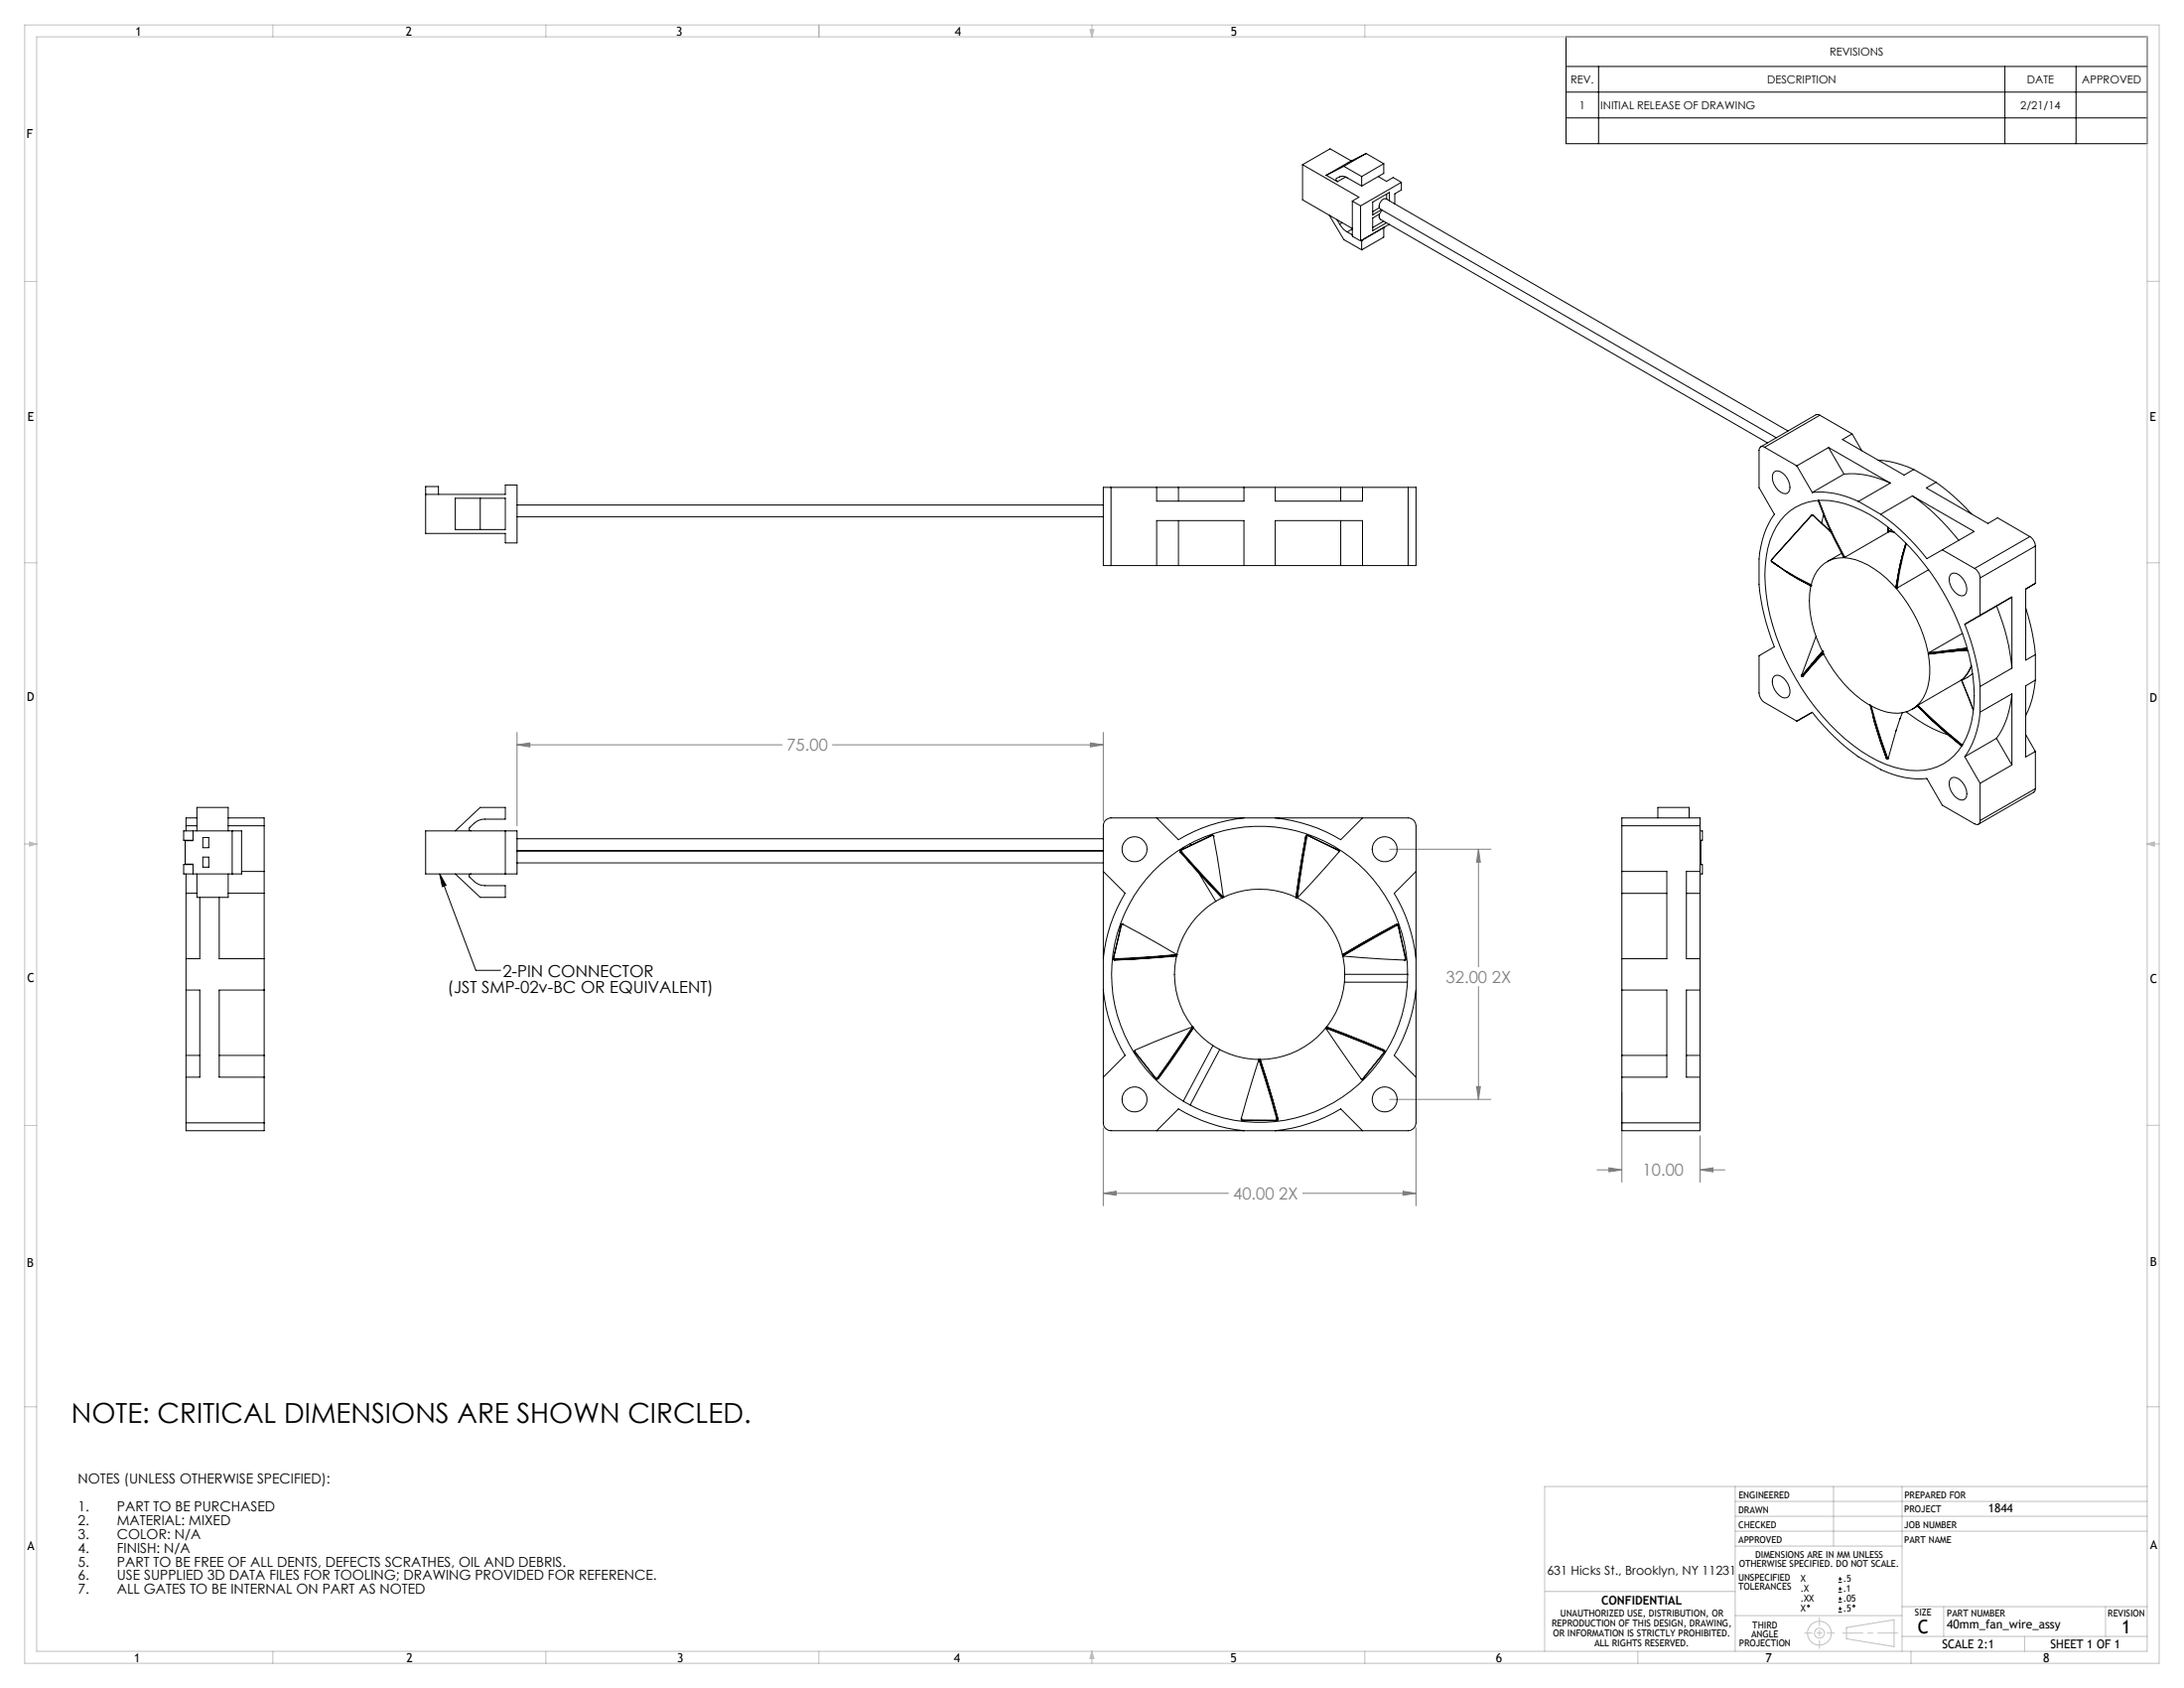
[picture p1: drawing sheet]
<svg xmlns="http://www.w3.org/2000/svg" width="559mm" height="432mm" viewBox="0 0 559 432" stroke-linecap="round" stroke-linejoin="round" font-family="sans-serif">
<g fill="none" stroke="#000" stroke-width=".25">
<path d="M400.7 9.4h148.7v27.4h-148.7zM400.7 17h148.7M409 17v19.8M513 17v19.8M531.2 17v19.8M400.7 30.2h148.7M400.7 23.6h148.7M112.5 223.6l1.6 2.8-.9 .4zM112.5 223.6l9.2 24.6h6.4M470.4 404.8h.9M470.4 403.9h.9M470.4 407.3h.9"/>
<path d="M470.4 406.4h.9M470.4 409.9h.9M470.4 409h.9M470.4 412.4h.9M470.4 411.5h.9M470.8 403.4v1M470.8 406v.9M470.8 408.5v.9M470.8 411.1v.9"/>
<circle cx="462.7" cy="410.8" r=".22"/>
<circle cx="474.3" cy="410.8" r=".22"/>
</g>
<g fill="none" stroke="#c0c0c0" stroke-width=".25">
<path d="M6.3 6.4h546.2v419.1h-546.2zM9.4 9.4h540v413h-540zM69.8 6.4v3M139.7 6.4v3M209.5 6.4v3M278.9 7.6h1l-.5 1.8zM279.1 7.6l.3 1.8M279.4 6.4v3M279.6 7.6l-.2 1.8M349.2 6.4v3M6.3 72h3.1M549.4 72h3.1"/>
<path d="M6.3 144h3.1M549.4 144h3.1M6.3 215.9h3.1M7.6 215.4l1.8 .5-1.8 .5zM7.6 215.7l1.8 .2M9.4 215.9l-1.8 .3M549.4 215.9h3.1M549.4 215.9l1.8 .3M549.4 215.9l1.8-.5v1.1zM551.2 215.7l-1.8 .2M6.3 287.9h3.1M549.4 287.9h3.1"/>
<path d="M6.3 359.9h3.1M549.4 359.9h3.1M444 384.1h105.4M444 387.9h105.4M444 380.3v42.1M444 395.5h42.7M444 391.7h105.4M469.1 380.3v15.2M486.7 380.3v42.1M549.4 380.3h-154.2v42.1M395.3 407.1h48.7M444 413.3h42.7"/>
<path d="M472.4 416.3l12.2-2v6.9l-12.2-2zM486.7 418.6h62.7M486.7 411h62.7M497.3 411v7.6M518 418.6v3.8M538.7 411v7.6M69.8 422.4v3.1M139.7 422.4v3.1M209.5 422.4v3.1M279.4 422.4v3.1M279.4 422.4l.5 1.8h-1zM279.4 422.4l.2 1.8"/>
<path d="M279.4 422.4l-.3 1.8M349.2 422.4v3.1M419.1 422.4v3.1M489 422.4v3.1"/>
<circle cx="465.5" cy="417.8" r="3"/>
<circle cx="465.5" cy="417.8" r="1.26"/>
</g>
<g fill="none" stroke="#808080" stroke-width=".25">
<path d="M132.3 190.5l3.3-.5v1.1zM132.3 187.4v23.9M132.3 190.5h67.8M213 190.5h69.3M279 190l3.3 .5-3.3 .6zM282.3 187.4v22.6M355.6 217.2h25.9M378.3 217.2l.5 3.4h-1zM378.3 217.2v30.1M378.3 252.4v28.8M377.8 278h1l-.5 3.2zM415 279.3v23.1"/>
<path d="M282.3 288.5v19.9M355.6 281.2h25.9M362.3 288.5v19.9M408.6 299.3h6.4M411.7 298.7l3.3 .6-3.3 .5zM435 299.3l3.3-.6v1.1zM435 290.5v11.9M435 299.3h6.3M282.3 305.3l3.3-.6v1.1zM282.3 305.3h32M333.3 305.3h29M359 304.7l3.3 .6-3.3 .5z"/>
</g>
<path d="M461.7 417.8h7.6" fill="none" stroke="#c0c0c0" stroke-width=".25" stroke-dasharray="15.2 1.3 1.3 1.3" stroke-dashoffset="13.3"/>
<path d="M465.5 413.8v7.9" fill="none" stroke="#c0c0c0" stroke-width=".25" stroke-dasharray="15.2 1.3 1.3 1.3" stroke-dashoffset="13.2"/>
<path d="M471.4 417.8h14.2" fill="none" stroke="#c0c0c0" stroke-width=".25" stroke-dasharray="15.2 1.3 1.3 1.3" stroke-dashoffset="10.1"/>
<path d="M112.5 223.6l1.6 2.8-.9 .4z" fill="#000"/>
<path d="M282.3 305.3l3.3-.6v1.1zM359 304.7l3.3 .6-3.3 .5zM132.3 190.5l3.3-.5v1.1zM279 190l3.3 .5-3.3 .6zM378.3 217.2l.5 3.4h-1zM377.8 278h1l-.5 3.2zM411.7 298.7l3.3 .6-3.3 .5zM435 299.3l3.3-.6v1.1z" fill="#808080"/>
<g fill="none" stroke="#000" stroke-width=".25">
<path d="M349.5 39.3l-4.5 2.3-5.7 3.2M349.5 39.3l-5.6 3.2M349.5 39.3l4.5 2.6M333.3 42.1l14.4 8.3-1.7 1M333.3 42.1v9l12.7 7.4M339.3 44.8l2.9 1.7M340.1 55.1l3.8 6.2 4.5 2.6M342.1 56.2l.7 1.1M342.2 46.5l-.3-.3v-.5l.9-.5a2 2 0 0 1 1.9 .3l3.7 2.1M342.8 57.3a5 5 0 0 0 1.9 2M343.4 57l-.6 .3M343.9 42.5l4.5 2.7"/>
<path d="M343.9 42.5l-4.6 2.3M344.3 45.3l-2.1 1.2M344.7 59.3l1.3 .8M345.8 41.2l-5.5-3.1-7 4M346 51.4l2.1 1.3M346 51.4v9l2.1 1.2M346 58.6l-1.3 .7M348.1 52.7v8.9M348.4 45.2v2.4M352.6 45.2l2.2 1.2 1.6-1 2.2 1.2M352.9 53.2l-1.7 1M353 54.8l-1.8 1v3.2l3.5-2"/>
<path d="M353.6 53.8l-.1 .1a1.67 1.67 0 0 0-.3 2.2l99 57.2M354 56.6l-2.8 1.6M354 58.2h.1M354 41.9l-5.6 3.3M354 41.9v2.4l-5.6 3.3M354 58.2v2.5l-5.6 3.2M354.8 49.6v1.4M355.4 57.4l-7.3 4.2M355.5 51.4v-2.2l-4.3 2.5v3.3l2.2-1.3M358.6 46.6l-10.5 6.1M358.6 46.6v2l-1.7 1v2.6M348.4 61.5h.1"/>
<path d="M348.4 61.5v2.4M451.5 114.4a.86 .86 0 0 0-1-.1 .86 .86 0 0 0-.4 .9v9.5l3.9 6.9a22.5 22.5 0 0 0-3.9 11.4 48.1 48.1 0 0 0 2.4 18.4l1.5 4.1-3.9 2.2v9.6a3.2 3.2 0 0 0 1.4 2.4l8.2 4.8 4-2.3a56.1 56.1 0 0 0 11.8 11.4 32.9 32.9 0 0 0 10.3 4.9 20.4 20.4 0 0 0 7.2 .6l4 6.9 8.2 4.7a.87 .87 0 0 0 1 .1 .87 .87 0 0 0 .4-.9M451.5 114.4l8.2 4.8M457.5 110.2l-102.9-59.3a1.75 1.75 0 0 0-1.4 2.6l101.3 58.5M459.7 119.2l4 6.8M465.6 106.2l-1-.1-14.1 8.2M465.6 106.2l-14.1 8.2M465.6 106.2l8.3 4.8M467.9 114.5l15.8 9.1M467.9 114.5l-8.2 4.7M467.9 114.5l3.9 6.8M473.9 111l-2.5 1.4 15.8 9.1 2.5-1.4"/>
<path d="M473.9 111l2.5 4.3M480.6 117.7a25.2 25.2 0 0 1 9.1 2.4M108.9 126.5h20.4v-2.4h3v14.8h-3v-2.4h-20.4v-12h3.3v2M116.5 127.5h12.8v8h-12.8zM122.9 127.5v8M132.3 129.2h150M132.3 132.2h150M284.3 124.7h-2v20h2M284.3 124.7v20M284.3 124.7h17.2M295.9 124.7v3.5h22.4v-3.5M301.5 124.7h16.8"/>
<path d="M301.5 124.7v3.5M301.5 133.2v11.5M318.3 124.7h8M326.3 124.7h16.7M326.3 124.7v3.5h22.3v-3.5M343 124.7h17.3M343 124.7v3.5M343 133.2v11.5M360.3 124.7h2v20h-2M360.3 124.7v20M454 120.7a1.75 1.75 0 0 1 2.2 .4 4.3 4.3 0 0 1 1.5 4.7 1.43 1.43 0 0 1-2.1 .1 4.5 4.5 0 0 1-2-4.8zM456.7 131.9a14.1 14.1 0 0 1 13.4-3.5 34.6 34.6 0 0 1 16.5 9.5 61.7 61.7 0 0 1 18.2 35.1 27.8 27.8 0 0 1-2.6 17.4 13.8 13.8 0 0 1-15.6 6.3 35 35 0 0 1-16.5-9.5 61.7 61.7 0 0 1-18.2-35.1 27.8 27.8 0 0 1 2.6-17.4z"/>
<path d="M463.4 131.9h.1M463.4 131.9l-10.1 11.3M463.5 131.9l-10.2 11.3M463.7 126a21.9 21.9 0 0 1 11.8 2.3M463.9 131.9l4.7 4.5M463.9 131.9h-.4M464 131.8l-.1 .1M464 131.8l4.5 4.4M464 131.8l-.6 .1M465.2 128.1h.1a91 91 0 0 0 6.7 14.5M465.2 128.1l3 7.4 3.7 7.1M465.2 128.1l1.9 4.9 2.2 4.9 2.4 4.7"/>
<path d="M465.3 128l1.8 5 1.5 3.2M466.5 131.7l-.4 2.2M471.8 121.3a22 22 0 0 1 11.9 2.3M471.8 121.3l-8.1 4.7M475.5 128.3l5.7 3.3M481.2 131.6a54.7 54.7 0 0 1 11.8 11.3l4-2.2M483 134.8l.2 1.3M483.1 135.6l.2 .4M483.2 136l1.4 .1-1.3-.1M483.2 136.1h.1M483.2 136.1l-11.2 6.5M483.7 123.6l-8.2 4.7"/>
<path d="M484 135.6l-.7 .4M487.6 139l-1.4 5.1-1.1 6.1M487.6 139l-1.8 7.3-.6 4.1M487.8 139.1l-1.8 7.3-.6 4M489.3 126.9a55.9 55.9 0 0 1 11.9 11.3M489.3 126.9l15.8 9.1-8.1 4.7M489.3 126.9l-8.1 4.7M489.7 120.1l5.6 3.3M495.3 123.4l4.7 3.6 4.4 4.5M495.3 123.4l-2.4 1.4 15.7 9.1 2.5-1.4 8.3 4.8M519.4 137.3a3.1 3.1 0 0 1 1.4 2.4M519.4 137.3l-14.2 8.1"/>
<path d="M520.8 139.7l-14.2 8.1M520.8 139.7v9.5l-2.5 1.5v18.2l2.5-1.4M284.3 144.7h17.2M295.9 144.7v-11.5h22.4v11.5M301.5 144.7h16.8M318.3 144.7h8M326.3 144.7h16.7M326.3 144.7v-11.5h22.3v11.5M343 144.7h17.3M453.2 143.5h.1M453.2 143.7h.1M453.3 143.5l3.2 2.3 3.4 2 3.7 1.9"/>
<path d="M453.3 143.7l3.1 2.2 3.4 2 3.7 1.9M453.3 143.5v.2M453.3 143.2h.1M453.3 143.2v.5M453.3 143.7l1.7 1.2M453.3 143.2v.3M456.7 146l1.4 1 5.3 2.9M459.3 147.7l4.2 2.3M465.8 145a9 9 0 0 1 10.6-1.2 31.2 31.2 0 0 1 14.9 16.7 24.9 24.9 0 0 1 2 15.2 8.2 8.2 0 0 1-10.6 6.4 23.8 23.8 0 0 1-12.3-8.9 32.4 32.4 0 0 1-7.4-21.3 11.3 11.3 0 0 1 2.8-6.9zM471.2 141.5l-3.7 2.2M471.7 142.6h.1M471.7 142.6h.2"/>
<path d="M472 142.6h-.1M485.1 150.2l.1 .2M485.2 150.4h.2M487.3 140.2a65.2 65.2 0 0 0-2.2 10M493.5 145.7l-8.1 4.7M497 140.7l8.2 4.7M499 147a1.46 1.46 0 0 1 2.1 0 4.6 4.6 0 0 1 2 4.7 1.28 1.28 0 0 1-2 .5 4.3 4.3 0 0 1-2.1-5.2zM502.7 159.7a55.8 55.8 0 0 1 3.9 15.9M505.2 145.4a2.97 2.97 0 0 1 1.4 2.4M506.6 147.8v9.6l-3.9 2.3M514.8 152.7l-3.9 2.3a55.8 55.8 0 0 1 3.9 15.9M514.8 152.7v18.2"/>
<path d="M514.8 152.7l-12.1 7M518.3 155.5l1.6 6.1 .9 5.9M453.8 173.1a1.52 1.52 0 0 1 2.1 0 4.5 4.5 0 0 1 1.9 4.8 1.5 1.5 0 0 1-2.5 0 4.3 4.3 0 0 1-1.5-4.8zM460.9 173h.1M460.9 172.9h.1M461 173l.1 .1M461 172.9v.1M461 172.7l-.1 .2M461 173h.1M461 172.7h.1M461 173l.2 .1M461.1 173.1h.1"/>
<path d="M461.1 173v.1M461.3 173l-.2 .1M461.3 173l-.1 .1M463.8 170l-2.5 3M464.7 162.7l-3.7 10M466.4 166.5l-5.4 6.5M466.4 166.4l-5.4 6.5M466.5 166.7l-5.3 6.4M466.6 166.8l-2.8 3.2M466.7 167.3l-2.9 2.8M493.5 167.1v.2M493.5 167v.1"/>
<path d="M501.9 174l3 7.6zM501.9 174l-11.2 6.4M501.9 174a8.8 8.8 0 0 0 2.5-3.6 9.5 9.5 0 0 1-2.6 3.7M502.1 162l-8.6 5M503.2 165.8l-9.7 1.2M503.3 165.8l-9.8 1.3M503.3 166l-9.8 1.3M503.3 166.1l-9.8 1.2M503.4 166.5l-4.3 .2M504.7 172.3l-2.8 1.8M506.6 175.6v6.6M514.8 177.5a22.1 22.1 0 0 1-4 11.4"/>
<path d="M514.8 177.5v18.2M514.8 177.5l-8.2 4.7M514.8 170.9l-8.2 4.7M520.8 174l-.2 1.7a22.6 22.6 0 0 1-2.3 7.4M520.8 174l-2.5 1.4v18.2l2.5-1.4M520.8 167.5v6.5M478.4 180.2l1.3 4.8 3 9M478.5 180.3l2.1 7 2.3 6.7M478.8 180.6l2.6 9 1.6 4.3M479.2 183.1l1.8 6.4 1.7 4.5M482.7 194l.1 .1M482.7 194h.2"/>
<path d="M482.9 194l.1 .1M482.9 194.1h.1M483 193.9l-.1 .1M483 193.9l.1 .1M483.1 194l-.1 .2-.3-.1M485.1 186.8l-2 7.2M486.2 183.8l-1.1 3.2M486.8 182.3l-.7 1.6M487.8 182.1a34.9 34.9 0 0 0 10.7 5.9M490.5 180.6h.1M490.5 180.6l3.6 3.5 7.8 6.7M490.6 180.5l5.5 5.2 6 5-.2 .1"/>
<path d="M490.6 180.5l-.1 .1M490.6 180.7l-1.4 .7M490.7 180.4l3.6 3.5 7.8 6.7M490.7 180.4l-.1 .1M492.7 182.7l5.2 4.8 4 3.3M499.2 199.1a2.01 2.01 0 0 1 2.8 .9 3.8 3.8 0 0 1 .9 4.2 1.43 1.43 0 0 1-2.1 .1 4.5 4.5 0 0 1-1.9-4.8zM502.7 193.6l3.9 6.8M506.6 182.2a22.5 22.5 0 0 1-3.9 11.4M510.8 188.9l-8.1 4.7M510.8 188.9l4 6.8M514.8 195.7l-8.2 4.7M518.3 187.9l2.5 4.3"/>
<path d="M520.8 192.2v9.6M47.6 211.2h2.8M47.6 211.2v1.3M47.6 214.9v.2M49.4 214.9h-2.4v-2.4h14.8v11.1h-14.8v-2.4h2.4M49.4 212.5v2.6h-2v6h2v2.5M50.4 209.2h-2.8v2M50.4 212.5v-5.9h8v5.9M51.9 214.2h1.5v2.7h-1.5zM51.9 219.3h1.5v2.5h-1.5zM58.4 209.2h9.2v2M58.4 211.2h9.2"/>
<path d="M59.4 212.5v11.1M67.6 211.2v17.3M108.9 212.5h23.4v11.1h-23.4zM116.5 212.5l6.4-5.9h6.4v3h-5.3a4.2 4.2 0 0 0-2.7 1l-1.1 1.1a.5 .5 0 0 0-.1 .5 .5 .5 0 0 0 .4 .3M129.3 212.5v11.1M132.3 214.6h150M132.3 217.6h150M132.3 217.7h150M282.9 209.8l.6-.4 .8-.2h76a2.05 2.05 0 0 1 2 2v76a2.05 2.05 0 0 1-2 2h-76a1.99 1.99 0 0 1-2-2v-76l.1-.7zM295.9 209.2l5.6 5.6a40.9 40.9 0 0 1 16.8-5.6M302 217.9l10.7 11.8M302.1 217.5l.1 .4"/>
<path d="M302.1 217.5h.1M302.1 217.5l-.2 .2 .1 .2M302.2 217.9l10.7 11.7M302.2 217.9h-.2M302.2 217.5l.1 .3M302.3 217.8l10.7 11.7M302.3 217.8l-.1 .1M302.8 216.8l.1 .3M304.5 215.8l.3 .4M310.1 213.6l.2 .1M310.1 213.6h.2M310.1 213.6l-8 3.9"/>
<path d="M310.3 213.7l.2 .2M310.3 213.7l-8.1 3.8M310.5 213.9l2.5 15.6M310.5 213.9h.1M326.3 209.2a40.9 40.9 0 0 1 16.7 5.6l5.6-5.6M334.1 213.9l-2.5 15.7M334.1 213.9l-2.5 15.6M334.1 213.9l.2 .1M334.3 214l-2.5 15.7M334.3 214h.1M334.4 214l-2.5 15.7M334.6 213.7l-.3 .3"/>
<path d="M334.6 213.7h.1M334.6 213.7l-.3-.1-.2 .3M334.6 213.7l8 3.8M334.6 213.7l-.2 .3M334.6 213.7l8 4M342.5 218l-10.6 11.7M342.5 218h.1M342.6 217.7l-.1 .3M342.6 217.5v.2M342.6 217.5l.1 .2M415 211.2v-2h20v2M415 211.2v17.3"/>
<path d="M415 211.2h20M424.2 209.2v-2.6h8v2.6M435 212.5h.6v2.4h-.6M435 215.1h.2v6h-.2M435 211.2v17.3M506.6 200.4v9.5M520.8 201.8l-.1 .5-.4 .4-14.1 8.1M520.8 201.8l-14.2 8.1M47.6 228.5v16.8M47.6 221.1v.1M47.6 223.6v4.9M47.6 228.5h2.8"/>
<path d="M50.4 223.6v6h8v-6M51.1 229.6v15.7h-3.5M56.1 229.6v15.7h11.5M58.4 228.5h9.2M61.8 222.9h5.8M67.6 228.5v16.8M116.5 223.6l6.4 6h6.4v-3h-5.3a4 4 0 0 1-2.7-1.1l-1.1-1.1a.48 .48 0 0 1-.1-.5 .48 .48 0 0 1 .4-.3M132.3 220.7h150M282.3 222.9l5.6 5.6a39.5 39.5 0 0 0-5.6 16.8M286.8 236.5l-1.9 8.7M287 236.5h-.2M287 236.5l-2.1 8.6"/>
<path d="M287.1 236.4l-.3 .1M287.3 236.4h.1M287.3 236.4l13.8 7.8M287.3 236.4l-.3 .1M306.5 223l4.6 7.6M312.6 229.5l.1 .2M312.7 229.7h.1M312.9 229.4l.1 .1M312.9 229.6l-.2 .1M313 229.5l-.1 .1M313 229.5h.1M331.6 229.5v.1"/>
<path d="M331.6 229.6l.2 .1M331.7 229.4l-.1 .1M331.8 229.7h.1M331.9 229.7h.1M332 229.5l-.1 .2M357.3 236.5l-13.8 7.8M357.3 236.5l-4.6 2.4-9.2 5.3M357.3 236.5l.4-.1 .1 .3M357.3 236.5v.1M357.3 236.6l-13.8 7.9M357.3 236.6l.1 .1M357.3 236.6l.5 .1"/>
<path d="M357.4 236.7l-13.8 7.9M357.4 236.7h.3M357.7 236.7l1.9 8.7M357.8 236.7h-.1M357.8 236.7l1.9 8.6M362.3 222.9l-5.6 5.6a40.5 40.5 0 0 1 5.6 16.8M415 228.5v16.8M415 228.5h11.5M415 222.9h11.5v22.4h-11.5M431.5 228.5h3.5M435 228.5v16.8M435 221.2h.6v2.4h-.6"/>
<path d="M435 222.9h-3.5v22.4h3.5M47.6 253.3v16.7M47.6 253.3h3.5v22.3h-3.5M47.6 245.3v8M67.6 253.3v16.7M67.6 253.3h-11.5v22.3h11.5M67.6 245.3v8M282.3 253.3a39.2 39.2 0 0 0 5.6 16.7l-5.6 5.6M284.9 245.2l.3 .2M284.9 245.2l-.1 .2 .4 .2M284.9 245.1l.3 .2M284.9 245.1v.1"/>
<path d="M285.2 245.3v.1M285.2 245.4v.2M300.8 244.5l.2 .1M301 244.6l-15.8 1M301 244.5l-15.8 1.1M301 244.5v.1M301.1 244.3l-15.9 1.1M301.1 244.3l-.1 .2M301.1 244.2l-15.9 1.1M301.1 244.2v.1M301.1 244.2h-.2M301.1 244.2h.1"/>
<path d="M343.5 244.2v.1M343.5 244.2h.1M343.5 244.2h.2M343.5 244.3v.2M343.5 244.5l.1 .1M343.6 244.6l15.8 1M343.6 244.6h.1M343.7 244.5l-.1 .1M344 251.2h16.1M344.1 249.2h16.1M359.4 245.6h.1M359.6 245.4l-.2 .2"/>
<path d="M359.7 245.3l-.1 .1M359.7 245.3l-.1 .2M362.3 253.3a40.5 40.5 0 0 1-5.6 16.7l5.6 5.6M415 253.3v16.7M415 253.3h11.5v22.3h-11.5M415 245.3v8M435 253.3v16.7M435 245.3v8M435 253.3h-3.5v22.3h3.5M47.6 270h3.5M47.6 270v17.2M56.1 270h11.5"/>
<path d="M67.6 270v17.2M290.2 268.8v.2M290.2 269l5.6 7M290.3 268.9l-.1 .1M290.3 268.9l5.5 7M290.4 268.6l-.1 .3M290.4 268.6h.1M295.8 275.9v.1M295.8 276l.1 .2 .4-.2M296.1 275.8h.1M296.1 275.8l-.3 .1M296.2 275.8l-.4 .2"/>
<path d="M296.2 275.8l.1 .2M305.1 262.7l-9 13.1M305.1 262.7h.1M305.1 262.7l-14.7 5.9M305.1 262.7l-.1 .1M305.2 262.7l-9 13.1M305.2 262.7l.1 .2M305.3 262.9l-9 13.1M305.3 262.9l.1 .1M305.4 263l-9.1 13M305.4 263l-.2 .1M310.3 267.5l-7.5 14.2"/>
<path d="M312.1 268.5l-7.6 14.2M322.1 271l4.6 15.3M322.1 271h.1M322.1 271l-4.5 15.2M322.1 271l.1 .2M322.2 271l4.6 15.2M322.2 271h.2M322.4 271l4.6 15.2M322.4 271h.1M322.5 271l3.1 10.2 1.4 5M322.5 271l-.1 .2M339.2 263l14.8 5.9"/>
<path d="M339.2 263l9.1 13M339.2 263l.2 .1M339.2 263h.1M339.3 262.9l-.1 .1M339.3 262.9l14.7 5.9M339.4 262.7l14.7 5.9M339.4 262.7l-.1 .2M339.4 262.7h.1M339.4 262.7l.1 .1M348.3 276l.2 .1M348.3 276h.1M348.5 276.1h.2"/>
<path d="M348.7 276.1h-.2M354 268.9l.2 .3M354 268.8v.1M354 268.8l.2 .3M354.1 268.6l.3 .3-.2 .2M354.1 268.6l-.1 .2M354.2 269.2l-5.7 6.9M354.2 269.1v.1M354.2 269.1l-5.5 7M415 270v17.2M415 270h11.5M431.5 270h3.5"/>
<path d="M435 270v17.2M47.6 287.2v2h20v-2M47.6 287.2h20M295.9 289.2l5.6-5.5a40.9 40.9 0 0 0 16.8 5.5M317.6 286.2l.1 .3M317.6 286.2h.1M317.6 286.5l.1 .1M317.7 286.5v.1M317.7 286.5l8.9 .1M326.3 289.2a40.9 40.9 0 0 0 16.7-5.5l5.6 5.5M326.7 286.3l-.1 .3M326.8 286.2l-.1 .1"/>
<path d="M326.8 286.2v.3l-.2 .1M326.8 286.2h.2M327 286.2l-.2 .4h-9.1M415 287.2v2h20v-2M415 287.2h20"/>
<circle cx="290.3" cy="217.2" r="3.2"/>
<circle cx="354.3" cy="217.2" r="3.2"/>
<circle cx="322.3" cy="249.2" r="37.9"/>
<circle cx="322.3" cy="249.2" r="21.8"/>
<circle cx="290.3" cy="281.2" r="3.2"/>
<circle cx="354.3" cy="281.2" r="3.2"/>
</g>
<text font-size="7.1" x="18.2" y="364">NOTE: CRITICAL DIMENSIONS ARE SHOWN CIRCLED.</text>
<g font-size="4.8">
<text x="490.7" y="417.9">C</text>
<text x="542.9" y="417.9">1</text>
</g>
<g font-size="4.2" fill="#808080">
<text x="201.3" y="192.1">75.00</text>
<text x="370" y="251.5">32.00 2X</text>
<text x="420.3" y="300.8">10.00</text>
<text x="315.5" y="306.8">40.00 2X</text>
</g>
<g font-size="4.2">
<text x="128.6" y="249.9">2-PIN CONNECTOR</text>
<text x="114.5" y="254">(JST SMP-02v-BC OR EQUIVALENT)</text>
</g>
<g font-size="3.5">
<text x="19.9" y="379.5">NOTES (UNLESS OTHERWISE SPECIFIED):</text>
<text x="19.9" y="386.6">1.</text>
<text x="29.9" y="386.6">PART TO BE PURCHASED</text>
<text x="19.9" y="390.1">2.</text>
<text x="19.9" y="393.6">3.</text>
<text x="29.9" y="390.1">MATERIAL: MIXED</text>
<text x="29.9" y="393.6">COLOR: N/A</text>
<text x="19.9" y="397.2">4.</text>
<text x="19.9" y="400.7">5.</text>
<text x="29.9" y="397.2">FINISH: N/A</text>
<text x="29.9" y="400.7">PART TO BE FREE OF ALL DENTS, DEFECTS SCRATHES, OIL AND DEBRIS.</text>
<text x="19.9" y="404.2">6.</text>
<text x="19.9" y="407.8">7.</text>
<text x="29.9" y="404.2">USE SUPPLIED 3D DATA FILES FOR TOOLING; DRAWING PROVIDED FOR REFERENCE.</text>
<text x="29.9" y="407.8">ALL GATES TO BE INTERNAL ON PART AS NOTED</text>
</g>
<g font-size="3.2">
<text x="34.6" y="9.1">1</text>
<text x="103.8" y="9.1">2</text>
<text x="173" y="9">3</text>
<text x="244.3" y="9.2">4</text>
<text x="314.9" y="9.1">5</text>
<text x="6.8" y="35.2">F</text>
<text x="7" y="107.6">E</text>
<text x="550" y="107.6">E</text>
<text x="6.9" y="179.3">D</text>
<text x="550" y="179.5">D</text>
<text x="7" y="251.3">C</text>
<text x="550.1" y="251.5">C</text>
<text x="550.1" y="324">B</text>
<text x="6.9" y="324">B</text>
<text x="7" y="396.4">A</text>
<text x="550.2" y="396.3">A</text>
<text x="395.8" y="402.8">631 Hicks St., Brooklyn, NY 11231</text>
<text x="34.4" y="425.2">1</text>
<text x="104" y="425.2">2</text>
<text x="173.3" y="425.2">3</text>
<text x="244" y="425.2">4</text>
<text x="314.9" y="425.2">5</text>
<text x="382.7" y="425.2">6</text>
<text x="451.8" y="425.2">7</text>
<text x="522.8" y="425.2">8</text>
</g>
<g font-size="3.1">
<text x="508.7" y="386.9">1844</text>
<text x="409.7" y="410.5">CONFIDENTIAL</text>
<text x="498.1" y="416.6">40mm_fan_wire_assy</text>
<text x="496.9" y="421.7">SCALE 2:1</text>
<text x="524.6" y="421.7">SHEET 1 OF 1</text>
</g>
<g font-size="2.8">
<text x="468.1" y="14.2">REVISIONS</text>
<text x="401.9" y="21.3">REV.</text>
<text x="452.2" y="21.3">DESCRIPTION</text>
<text x="518.6" y="21.3">DATE</text>
<text x="532.7" y="21.3">APPROVED</text>
<text x="404.1" y="27.9">1</text>
<text x="409.5" y="27.9">INITIAL RELEASE OF DRAWING</text>
<text x="516.9" y="27.9">2/21/14</text>
</g>
<g font-size="2.4">
<text x="444.8" y="383.2">ENGINEERED</text>
<text x="487.3" y="383.2">PREPARED FOR</text>
<text x="444.8" y="387">DRAWN</text>
<text x="487.3" y="386.9">PROJECT</text>
<text x="444.8" y="394.6">APPROVED</text>
<text x="444.8" y="390.8">CHECKED</text>
<text x="487.2" y="394.6">PART NAME</text>
<text x="487.2" y="390.8">JOB NUMBER</text>
<text x="444.9" y="400.9">OTHERWISE SPECIFIED. DO NOT SCALE.</text>
<text x="449.1" y="398.6">DIMENSIONS ARE IN MM UNLESS</text>
<text x="444.8" y="404.4">UNSPECIFIED</text>
<text x="444.8" y="406.7">TOLERANCES</text>
<text x="460.7" y="404.7">X</text>
<text x="460.7" y="407.3">.X</text>
<text x="471.6" y="404.7">.5</text>
<text x="471.6" y="407.3">.1</text>
<text x="399.2" y="413.6">UNAUTHORIZED USE, DISTRIBUTION, OR</text>
<text x="460.7" y="409.8">.XX</text>
<text x="460.7" y="412.4">X</text>
<text x="471.6" y="409.8">.05</text>
<text x="471.6" y="412.4">.5</text>
<text x="490" y="413.4">SIZE</text>
<text x="498.1" y="413.4">PART NUMBER</text>
<text x="539.3" y="413.4">REVISION</text>
<text x="397.1" y="416.1">REPRODUCTION OF THIS DESIGN, DRAWING,</text>
<text x="397.4" y="418.7">OR INFORMATION IS STRICTLY PROHIBITED.</text>
<text x="448.1" y="418.9">ANGLE</text>
<text x="448.4" y="416.6">THIRD</text>
<text x="408" y="421.2">ALL RIGHTS RESERVED.</text>
<text x="445" y="421.2">PROJECTION</text>
</g>
</svg>
